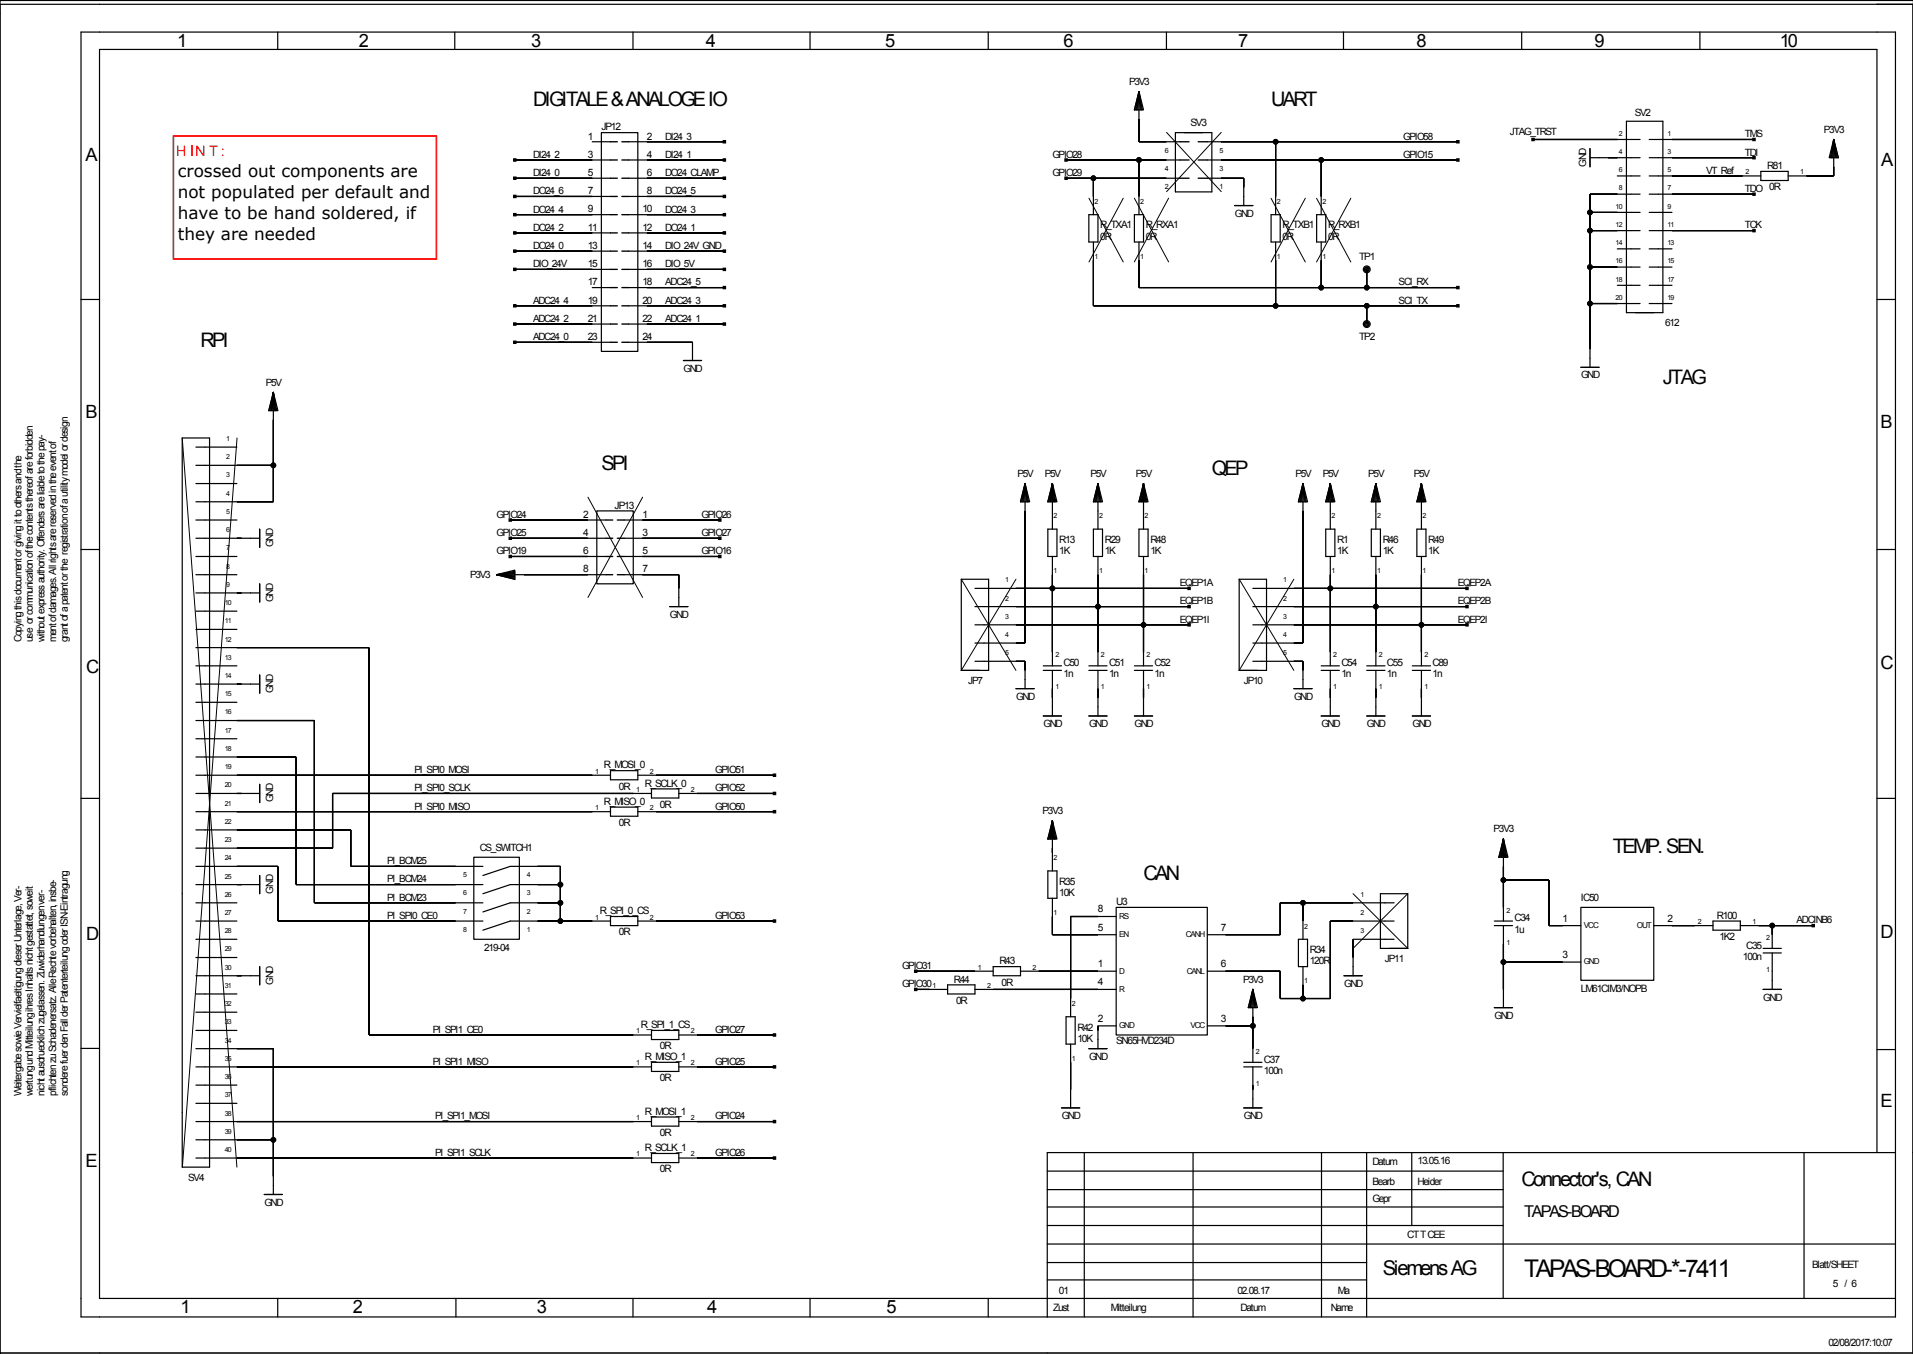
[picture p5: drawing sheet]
<svg xmlns="http://www.w3.org/2000/svg" width="420mm" height="297mm" viewBox="0 0 420 297" stroke-linecap="round" stroke-linejoin="round" font-family="sans-serif">
<g fill="none" stroke="#000" stroke-width=".26">
<path d="M0 .1v296.9h419.9M0 .1h.1M0 .1h419.9M17.8 7h398.2v281.9h-398.2zM60.9 7v3.8M99.8 7v3.8M138.9 7v3.8M177.8 7v3.8M216.9 7v3.8M256 7v3.8M294.8 7v3.8M333.9 7v3.8"/>
<path d="M373 7v3.8M411.9 .9h7.9v295.9h-419.8v-295.9h419.8M113 35.1h21M113 39.1h21M130 35.1h-17h17M130 39.1h-17h17M130 31.1h4M132 29.1h8v48h-8zM138 35.1h21M138 39.1h21M138 31.1h21M159 35.1h-17h17"/>
<path d="M159 39.1h-17h17M159 31.1h-17h17M233.9 35.1h25M233.9 39.1h25M239.9 39.1v4v-4M239.9 39.1h-6h6M239.9 39.1v8M249.9 20.1l1 4h-2zM249.9 35.1v8v-8M249.9 35.1h-16h16M249.9 26.1v5v-5M249.9 20.1v11h9"/>
<path d="M249.9 35.1v12M249.9 20.1l-1 4M249.9 20.1l-.7 4M249.9 20.1l-.5 4M249.9 20.1l-.2 4M249.9 20.1l.3 4M249.9 20.1l.5 4M249.9 20.1l.8 4M255.9 35.1h-6h6M255.9 39.1h-16h16M255.9 31.1h-6h6M257.9 29.1h8v13h-8z"/>
<path d="M264.9 35.1h55M264.9 39.1h8M264.9 31.1h55M272.9 39.1v2v-2M272.9 39.1h-5h5M272.9 39.1v6M279.9 31.1v12v-12M279.9 31.1h-12h12M279.9 31.1v16M289.9 35.1v8v-8M289.9 35.1h-22h22M289.9 35.1v12"/>
<path d="M319.9 31.1h-40h40M319.9 35.1h-30h30M336.4 30.6h23.5M348.9 34.6h11M348.9 32.6v4M354.9 30.6h-18.5h18.5M354.9 34.6h-2h2M354.9 38.6h5M356.9 26.6h8v42h-8zM361.9 38.6h24.5M361.9 34.6h23M361.9 30.6h23"/>
<path d="M382.4 38.6h-15.5h15.5M384.9 30.6h-18h18M384.9 34.6h-18h18M386.4 37.6h6v2h-6zM392.4 38.6h10M402.4 30.6l1 4h-2zM402.4 38.6h-6h6M402.4 36.6v2v-2M402.4 30.6v8M402.4 30.6l1 4M402.4 30.6l.8 4M402.4 30.6l.5 4"/>
<path d="M402.4 30.6l.3 4M402.4 30.6l-.2 4M402.4 30.6l-.5 4M402.4 30.6l-.7 4M113 43.1h21M113 47.1h21M113 51.1h21M113 55.1h21M113 59.1h21M130 43.1h-17h17M130 47.1h-17h17M130 51.1h-17h17"/>
<path d="M130 59.1h-17h17M130 55.1h-17h17M138 43.1h21M138 47.1h21M138 51.1h21M138 55.1h21M138 59.1h21M159 43.1h-17h17M159 47.1h-17h17M159 51.1h-17h17M159 55.1h-17h17M159 59.1h-17h17"/>
<path d="M238.9 47.1h2v6h-2zM239.9 57.1v10v-10M239.9 53.1v14h80M248.9 47.1h2v6h-2zM249.9 57.1v6v-6M249.9 53.1v10h70M270.9 45.1h4M278.9 47.1h2v6h-2zM279.9 57.1v10v-10M279.9 53.1v14M288.9 47.1h2v6h-2zM289.9 57.1v6v-6"/>
<path d="M289.9 53.1v10M299.9 59.1v4v-4M299.9 59.1v4M348.9 42.6v4v-4M348.9 58.6v8v-8M348.9 50.6v8v-8M348.9 46.6v4v-4M348.9 58.6h11M348.9 50.6h11M348.9 46.6h11M348.9 42.6h11M348.9 42.6v38"/>
<path d="M354.9 58.6h-6h6M354.9 50.6h-6h6M354.9 46.6h-6h6M354.9 42.6h-6h6M354.9 54.6h5M361.9 58.6h5M361.9 54.6h5M361.9 50.6h23M361.9 46.6h5M361.9 42.6h23M384.9 42.6h-18h18M384.9 50.6h-18h18"/>
<path d="M17.8 65.7h4M113 67.1h21M113 71.1h21M113 75.1h21M130 67.1h-17h17M130 71.1h-17h17M130 75.1h-17h17M130 63.1h4M138 63.1h21M138 67.1h21M138 71.1h21M138 75.1h14"/>
<path d="M150 79.1h4M152 75.1h-10h10M152 75.1v4M159 63.1h-17h17M159 67.1h-17h17M159 71.1h-17h17M279.9 67.1h-40h40M289.9 63.1h-40h40M299.9 63.1h-10h10M299.9 67.1v4v-4M299.9 67.1h-20h20M299.9 67.1v4"/>
<path d="M319.9 63.1h-20h20M319.9 67.1h-20h20M348.9 66.6v10v-10M348.9 66.6h11M354.9 66.6h-6h6M354.9 62.6h5M361.9 66.6h5M361.9 62.6h5M411.9 65.7h4.1M40 96.1h6v159.9h-6zM43 98.1h9M60 86.1l1 4h-2z"/>
<path d="M60 92.1v10v-10M60 86.1v24M60 86.1l-1 4M60 86.1l-.8 4M60 86.1l-.5 4M60 86.1l-.3 4M60 86.1l.2 4M60 86.1l.5 4M60 86.1l.7 4M346.9 80.6h4M43 118.1h14M43 114.1h9"/>
<path d="M43 110.1h17M43 106.1h9M43 102.1h17M53 118.1h-1h1M57 116.1v4M60 110.1h-8h8M60 102.1v8v-8M60 102.1h-8h8M112 118.1h21M112 114.1h21M129 114.1h-17h17M129 118.1h-17h17"/>
<path d="M131 112.1h8v16h-8zM137 118.1h21M137 114.1h21M158 114.1h-17h17M158 118.1h-17h17M224.9 106.1l1 4h-2zM224.9 112.1v29v-29M224.9 106.1v35M224.9 106.1l-1 4M224.9 106.1l-.7 4M224.9 106.1l-.5 4M224.9 106.1l-.2 4"/>
<path d="M224.9 106.1l.3 4M224.9 106.1l.5 4M224.9 106.1l.8 4M229.9 116.1h2v6h-2zM230.9 106.1l1 4h-2zM230.9 106.1v10M230.9 106.1l-1 4M230.9 106.1l-.7 4M230.9 106.1l-.5 4M230.9 106.1l-.2 4M230.9 106.1l.3 4M230.9 106.1l.5 4"/>
<path d="M230.9 106.1l.8 4M239.9 116.1h2v6h-2zM240.9 106.1l1 4h-2zM240.9 106.1v10M240.9 106.1l-1 4M240.9 106.1l-.7 4M240.9 106.1l-.5 4M240.9 106.1l-.2 4M240.9 106.1l.3 4M240.9 106.1l.5 4M240.9 106.1l.8 4M249.9 116.1h2v6h-2z"/>
<path d="M250.9 106.1l1 4h-2zM250.9 106.1v10M250.9 106.1l-1 4M250.9 106.1l-.7 4M250.9 106.1l-.5 4M250.9 106.1l-.2 4M250.9 106.1l.3 4M250.9 106.1l.5 4M250.9 106.1l.8 4M285.9 106.1l1 4h-2zM285.9 112.1v29v-29M285.9 106.1v35"/>
<path d="M285.9 106.1l-1 4M285.9 106.1l-.7 4M285.9 106.1l-.5 4M285.9 106.1l-.2 4M285.9 106.1l.3 4M285.9 106.1l.5 4M285.9 106.1l.8 4M290.9 116.1h2v6h-2zM291.9 106.1l1 4h-2zM291.9 106.1v10M291.9 106.1l-1 4M291.9 106.1l-.7 4"/>
<path d="M291.9 106.1l-.5 4M291.9 106.1l-.2 4M291.9 106.1l.3 4M291.9 106.1l.5 4M291.9 106.1l.8 4M300.9 116.1h2v6h-2zM301.9 106.1l1 4h-2zM301.9 106.1v10M301.9 106.1l-1 4M301.9 106.1l-.7 4M301.9 106.1l-.5 4M301.9 106.1l-.2 4"/>
<path d="M301.9 106.1l.3 4M301.9 106.1l.5 4M301.9 106.1l.8 4M310.9 116.1h2v6h-2zM311.9 106.1l1 4h-2zM311.9 106.1v10M311.9 106.1l-1 4M311.9 106.1l-.7 4M311.9 106.1l-.5 4M311.9 106.1l-.2 4M311.9 106.1l.3 4M311.9 106.1l.5 4"/>
<path d="M311.9 106.1l.8 4M17.8 120.5h4M43 138.1h9M43 134.1h9M43 130.1h14M43 126.1h9M43 122.1h9M53 130.1h-1h1M57 128.1v4M109 126.1l4-1v2zM109 126.1h24M109 126.1l4 1"/>
<path d="M109 126.1l4 .7M109 126.1l4 .5M109 126.1l4 .2M112 122.1h21M113 125.8l-4 .3M113 125.6l-4 .5M113 125.3l-4 .8M129 122.1h-17h17M129 126.1h-14h14M137 126.1h12M137 122.1h21M147 133.1h4"/>
<path d="M149 126.1v3v-3M149 126.1h-8h8M149 126.1v7M158 122.1h-17h17M211 127.1h6v20h-6zM214 133.1h46.9M214 137.1h46.9M214 129.1h46.9M230.9 126.1v3v-3M230.9 129.1h-8h8M230.9 129.1v14v-14M230.9 122.1v24"/>
<path d="M240.9 126.1v7v-7M240.9 133.1h-18h18M240.9 133.1v10v-10M240.9 122.1v24M250.9 126.1v11v-11M250.9 137.1h-28h28M250.9 137.1v6v-6M250.9 122.1v24M260.9 133.1h-20h20M260.9 137.1h-10h10M260.9 129.1h-30h30M271.9 127.1h6v20h-6z"/>
<path d="M274.9 133.1h47M274.9 137.1h47M274.9 129.1h47M291.9 126.1v3v-3M291.9 129.1v14v-14M291.9 129.1h-8h8M291.9 122.1v24M301.9 126.1v7v-7M301.9 133.1v10v-10M301.9 133.1h-18h18M301.9 122.1v24M311.9 126.1v11v-11"/>
<path d="M311.9 137.1v6v-6M311.9 137.1h-28h28M311.9 122.1v24M321.9 133.1h-20h20M321.9 137.1h-10h10M321.9 129.1h-30h30M411.9 120.5h4.1M43 158.1h26M43 154.1h9M43 150.1h14M43 146.1h9M43 142.1h38"/>
<path d="M53 150.1h-1h1M57 148.1v4M69 158.1h-17h17M69 158.1v40v-40M69 158.1v40h37M81 142.1h-29h29M81 142.1v85v-85M81 142.1v85h62M214 145.1h10.9M214 141.1h10.9M222.9 151.1h4M224.9 145.1v2v-2"/>
<path d="M224.9 145.1h-2h2M224.9 141.1h-2h2M224.9 145.1v6M228.9 146.1h4M228.9 147.1h4M228.9 157.1h4M230.9 151.1v2v-2M230.9 147.1v10M238.9 146.1h4M238.9 147.1h4M238.9 157.1h4M240.9 151.1v2v-2"/>
<path d="M240.9 147.1v10M248.9 146.1h4M248.9 147.1h4M248.9 157.1h4M250.9 151.1v2v-2M250.9 147.1v10M274.9 145.1h11M274.9 141.1h11M283.9 151.1h4M285.9 145.1v2v-2M285.9 145.1h-2h2M285.9 141.1h-2h2"/>
<path d="M285.9 145.1v6M289.9 146.1h4M289.9 147.1h4M289.9 157.1h4M291.9 151.1v2v-2M291.9 147.1v10M299.9 146.1h4M299.9 147.1h4M299.9 157.1h4M301.9 151.1v2v-2M301.9 147.1v10M309.9 146.1h4"/>
<path d="M309.9 147.1h4M309.9 157.1h4M311.9 151.1v2v-2M311.9 147.1v10M17.8 175.1h4M43 170.1h91M43 174.1h14M43 178.1h91M43 166.1h22M43 162.1h9M53 174.1h-1h1M57 172.1v4"/>
<path d="M65 166.1h-13h13M65 166.1v28v-28M65 166.1v28h41M73 174.1v12v-12M73 174.1h70M73 174.1v12M130 170.1h-78h78M130 178.1h-78h78M134 169.1h6v2h-6zM134 177.1h6v2h-6zM139 174.1h-66h66M140 170.1h30"/>
<path d="M140 178.1h30M143 173.1h6v2h-6zM149 174.1h21M170 178.1h-26h26M170 174.1h-17h17M170 170.1h-26h26M411.9 175.1h4.1M43 182.1h34M43 186.1h30M43 190.1h18M43 194.1h14M43 198.1h9"/>
<path d="M53 194.1h-1h1M57 192.1v4M61 190.1h-9h9M61 190.1v12v-12M61 190.1v12h45M73 186.1h-21h21M77 182.1h-25h25M77 182.1v8v-8M77 182.1v8h29M100 198.1h-31h31M100 194.1h-35h35M100 190.1h-23h23"/>
<path d="M104 188.1h10v18h-10zM123 198.1h-5h5M123 198.1v4v-4M123 194.1h-5h5M123 194.1v4v-4M123 190.1h-5h5M123 190.1v4v-4M123 190.1h-11l-6 2M123 194.1h-11l-6 2M123 198.1h-11l-6 2M123 190.1v12M229.9 191.1h2v6h-2z"/>
<path d="M230.9 180.1l1 4h-2zM230.9 186.1v1v-1M230.9 197.1v8h14M230.9 180.1v11M230.9 180.1l-1 4M230.9 180.1l-.7 4M230.9 180.1l-.5 4M230.9 180.1l-.2 4M230.9 180.1l.3 4M230.9 180.1l.5 4M230.9 180.1l.8 4M244.9 199.1h20v28h-20z"/>
<path d="M280.9 198.1v7v-7M280.9 198.1h25M280.9 198.1v7M285.9 198.1v4v-4M285.9 198.1h-5h5M285.9 198.1v8M296.9 198.1h-11h11M302.9 196.1h6v12h-6zM329.9 184.1l1 4h-2zM329.9 193.1v6v-6M329.9 190.1v3v-3M329.9 184.1v18"/>
<path d="M329.9 184.1l-1 4M329.9 184.1l-.7 4M329.9 184.1l-.5 4M329.9 184.1l-.2 4M329.9 184.1l.3 4M329.9 184.1l.5 4M329.9 184.1l.8 4M329.9 193.1h10M339.9 193.1v10v-10M339.9 193.1h-10h10M339.9 193.1v10h7M346.9 199.1h16v16h-16z"/>
<path d="M43 218.1h9M43 202.1h9M43 206.1h9M43 210.1h9M43 214.1h14M53 214.1h-1h1M57 212.1v4M100 202.1h-39h39M123 202.1h-5h5M130 202.1h-7h7M134 202.1h-22l-6 2M134 201.1h6v2h-6z"/>
<path d="M140 202.1h30M170 202.1h-26h26M201 213.1h17M201 217.1h7M204 217.1h-3h3M208 216.1h6v2h-6zM214 213.1h-13h13M214 217.1h30.9M218 212.1h5.9v2h-5.9zM223.9 213.1h21M230.9 201.1v4v-4M234.9 201.1v18v-18"/>
<path d="M234.9 201.1h10M234.9 201.1v22M240.9 213.1h-13h13M240.9 217.1h-22.9h22.9M240.9 205.1h-10h10M240.9 201.1h-6h6M264.9 213.1h16M264.9 205.1h16M274.9 217.1l1 4h-2zM274.9 217.1v16M274.9 217.1l-1 4M274.9 217.1l-.7 4"/>
<path d="M274.9 217.1l-.5 4M274.9 217.1l-.2 4M274.9 217.1l.3 4M274.9 217.1l.5 4M274.9 217.1l.8 4M280.9 205.1h-12h12M280.9 213.1h-12h12M280.9 213.1v6v-6M280.9 213.1v6h11M284.9 206.1h2v6h-2zM285.9 216.1v3v-3M285.9 219.1h-5h5"/>
<path d="M285.9 212.1v7M291.9 219.1h-6h6M291.9 202.1v17v-17M291.9 202.1h14M291.9 202.1v17M294.9 214.1h4M296.9 202.1h-5h5M296.9 206.1v4v-4M296.9 206.1h9M296.9 206.1v8M327.9 202.1h4M327.9 203.1h4"/>
<path d="M329.9 211.1v6v-6M329.9 207.1v4v-4M329.9 203.1v18M329.9 211.1h17M342.9 203.1h-3h3M342.9 211.1h-13h13M362.9 203.1h13M371.9 203.1h-5h5M375.9 202.1h6v2h-6zM381.9 203.1h16M386.9 217.1h4M386.9 209.1h4"/>
<path d="M386.9 208.1h4M388.9 203.1h-3h3M388.9 203.1v2v-2M388.9 203.1v5M388.9 209.1v8M397.9 203.1h-9h9M17.8 230h4M43 238.1h9M43 234.1h100M43 230.1h17M43 226.1h9M43 222.1h9"/>
<path d="M60 230.1h-8h8M60 230.1v19.9v-19.9M60 230.1v31.9M139 234.1h-87h87M139 227.1h-58h58M143 226.1h6v2h-6zM143 233.1h6v2h-6zM149 234.1h21M149 227.1h21M170 227.1h-17h17M170 234.1h-17h17M233.9 223.1h2v6h-2z"/>
<path d="M234.9 233.1v6v-6M234.9 229.1v14M238.9 230.1h4M240.9 225.1v1v-1M240.9 225.1h4M240.9 225.1v5M264.9 225.1h10M272.9 234.1h4M272.9 233.1h4M274.9 225.1v5v-5M274.9 223.1v2v-2M274.9 225.1h-6h6"/>
<path d="M274.9 238.1v1v-1M274.9 234.1v9M327.9 221.1h4M411.9 230.3h4.1M43 246.1h100M43 250h17M43 254h100M43 242.1h9M60 250h-8h8M60 250v8v-8M139 254h-87h87M139 246.1h-87h87"/>
<path d="M143 245.1h6v2h-6zM143 253h6v2h-6zM149 246.1h21M149 254h21M170 254h-17h17M170 246.1h-17h17M229.8 256.9h100.1M232.9 243.1h4M237.9 252.9v36M261.8 252.9v36M272.9 243.1h4M290 252.9v36"/>
<path d="M299.9 252.9v36M309.8 252.9v16M329.9 252.9v32M395.9 252.9v32M411.9 252.9v-242.1h-390.1v274.1h394.2M416 252.9h-186.2v36M58 262h4M229.8 277h70.1M229.8 272.9h186.2M229.8 268.9h100.1M229.8 264.8h100.1M229.8 261h100.1"/>
<path d="M60.9 284.9v4M100.1 284.9v4M138.9 284.9v4M177.8 284.9v4M216.9 284.9v4M229.8 280.8h70.1"/>
<circle cx="239.9" cy="39.1" r=".5"/>
<circle cx="249.9" cy="35.1" r=".5"/>
<circle cx="279.9" cy="31.1" r=".5"/>
<circle cx="289.9" cy="35.1" r=".5"/>
<circle cx="299.9" cy="59.1" r=".75"/>
<circle cx="299.9" cy="59.1" r=".5"/>
<circle cx="299.9" cy="59.1" r=".25"/>
<circle cx="348.9" cy="46.6" r=".5"/>
<circle cx="348.9" cy="50.6" r=".5"/>
<circle cx="348.9" cy="58.6" r=".5"/>
<circle cx="279.9" cy="67.1" r=".5"/>
<circle cx="289.9" cy="63.1" r=".5"/>
<circle cx="299.9" cy="71.1" r=".75"/>
<circle cx="299.9" cy="67.1" r=".5"/>
<circle cx="299.9" cy="71.1" r=".5"/>
<circle cx="299.9" cy="63.1" r=".5"/>
<circle cx="299.9" cy="71.1" r=".25"/>
<circle cx="348.9" cy="66.6" r=".5"/>
<circle cx="60" cy="102.1" r=".5"/>
<circle cx="230.9" cy="129.1" r=".5"/>
<circle cx="240.9" cy="133.1" r=".5"/>
<circle cx="250.9" cy="137.1" r=".5"/>
<circle cx="291.9" cy="129.1" r=".5"/>
<circle cx="301.9" cy="133.1" r=".5"/>
<circle cx="311.9" cy="137.1" r=".5"/>
<circle cx="123" cy="194.1" r=".5"/>
<circle cx="123" cy="198.1" r=".5"/>
<circle cx="285.9" cy="198.1" r=".5"/>
<circle cx="329.9" cy="193.1" r=".5"/>
<circle cx="123" cy="202.1" r=".5"/>
<circle cx="285.9" cy="219.1" r=".5"/>
<circle cx="329.9" cy="211.1" r=".5"/>
<circle cx="388.9" cy="203.1" r=".5"/>
<circle cx="274.9" cy="225.1" r=".5"/>
<circle cx="60" cy="250" r=".5"/>
</g>
<g fill="#000" stroke="#000" stroke-width=".26">
<path d="M112.7 34.8h.5v.5h-.5z" fill-rule="evenodd"/>
<path d="M112.7 38.8h.5v.5h-.5z" fill-rule="evenodd"/>
<path d="M158.7 34.8h.5v.5h-.5z" fill-rule="evenodd"/>
<path d="M158.7 38.8h.5v.5h-.5z" fill-rule="evenodd"/>
<path d="M158.7 30.9h.5v.4h-.5z" fill-rule="evenodd"/>
<path d="M233.7 34.8h.5v.5h-.5z" fill-rule="evenodd"/>
<path d="M233.7 38.8h.5v.5h-.5z" fill-rule="evenodd"/>
<path d="M319.7 30.9h.5v.4h-.5z" fill-rule="evenodd"/>
<path d="M319.7 34.8h.5v.5h-.5z" fill-rule="evenodd"/>
<path d="M336.2 30.3h.5v.6h-.5z" fill-rule="evenodd"/>
<path d="M384.7 30.3h.5v.6h-.5z" fill-rule="evenodd"/>
<path d="M384.7 34.3h.5v.5h-.5z" fill-rule="evenodd"/>
<path d="M112.7 42.8h.5v.5h-.5z" fill-rule="evenodd"/>
<path d="M112.7 46.8h.5v.5h-.5z" fill-rule="evenodd"/>
<path d="M112.7 50.8h.5v.5h-.5z" fill-rule="evenodd"/>
<path d="M112.7 58.8h.5v.5h-.5z" fill-rule="evenodd"/>
<path d="M112.7 54.8h.5v.5h-.5z" fill-rule="evenodd"/>
<path d="M158.7 42.8h.5v.5h-.5z" fill-rule="evenodd"/>
<path d="M158.7 46.8h.5v.5h-.5z" fill-rule="evenodd"/>
<path d="M158.7 50.8h.5v.5h-.5z" fill-rule="evenodd"/>
<path d="M158.7 54.8h.5v.5h-.5z" fill-rule="evenodd"/>
<path d="M158.7 58.8h.5v.5h-.5z" fill-rule="evenodd"/>
<path d="M384.7 42.3h.5v.5h-.5z" fill-rule="evenodd"/>
<path d="M384.7 50.3h.5v.5h-.5z" fill-rule="evenodd"/>
<path d="M112.7 66.8h.5v.5h-.5z" fill-rule="evenodd"/>
<path d="M112.7 70.8h.5v.5h-.5z" fill-rule="evenodd"/>
<path d="M112.7 74.8h.5v.5h-.5z" fill-rule="evenodd"/>
<path d="M158.7 62.8h.5v.5h-.5z" fill-rule="evenodd"/>
<path d="M158.7 66.8h.5v.5h-.5z" fill-rule="evenodd"/>
<path d="M158.7 70.8h.5v.5h-.5z" fill-rule="evenodd"/>
<path d="M319.7 62.8h.5v.5h-.5z" fill-rule="evenodd"/>
<path d="M319.7 66.8h.5v.5h-.5z" fill-rule="evenodd"/>
<path d="M111.7 113.8h.5v.5h-.5z" fill-rule="evenodd"/>
<path d="M111.7 117.8h.5v.5h-.5z" fill-rule="evenodd"/>
<path d="M157.7 113.8h.5v.5h-.5z" fill-rule="evenodd"/>
<path d="M157.7 117.8h.5v.5h-.5z" fill-rule="evenodd"/>
<path d="M111.7 121.8h.5v.5h-.5z" fill-rule="evenodd"/>
<path d="M157.7 121.8h.5v.5h-.5z" fill-rule="evenodd"/>
<path d="M260.7 132.8h.5v.5h-.5z" fill-rule="evenodd"/>
<path d="M260.7 136.8h.5v.5h-.5z" fill-rule="evenodd"/>
<path d="M260.7 128.8h.5v.5h-.5z" fill-rule="evenodd"/>
<path d="M321.7 132.8h.5v.5h-.5z" fill-rule="evenodd"/>
<path d="M321.7 136.8h.5v.5h-.5z" fill-rule="evenodd"/>
<path d="M321.7 128.8h.5v.5h-.5z" fill-rule="evenodd"/>
<path d="M169.7 177.8h.5v.5h-.5z" fill-rule="evenodd"/>
<path d="M169.7 173.8h.5v.5h-.5z" fill-rule="evenodd"/>
<path d="M169.7 169.8h.5v.5h-.5z" fill-rule="evenodd"/>
<path d="M169.7 201.8h.5v.5h-.5z" fill-rule="evenodd"/>
<path d="M200.7 216.8h.5v.5h-.5z" fill-rule="evenodd"/>
<path d="M200.7 212.8h.5v.5h-.5z" fill-rule="evenodd"/>
<path d="M397.7 202.8h.5v.5h-.5z" fill-rule="evenodd"/>
<path d="M169.7 226.8h.5v.5h-.5z" fill-rule="evenodd"/>
<path d="M169.7 233.8h.5v.5h-.5z" fill-rule="evenodd"/>
<path d="M169.7 253.8h.5v.5h-.5z" fill-rule="evenodd"/>
<path d="M169.7 245.8h.5v.5h-.5z" fill-rule="evenodd"/>
<circle cx="239.9" cy="39.1" r=".5"/>
<circle cx="249.9" cy="35.1" r=".5"/>
<circle cx="279.9" cy="31.1" r=".5"/>
<circle cx="289.9" cy="35.1" r=".5"/>
<circle cx="348.9" cy="46.6" r=".5"/>
<circle cx="348.9" cy="50.6" r=".5"/>
<circle cx="348.9" cy="58.6" r=".5"/>
<circle cx="279.9" cy="67.1" r=".5"/>
<circle cx="289.9" cy="63.1" r=".5"/>
<circle cx="299.9" cy="67.1" r=".5"/>
<circle cx="299.9" cy="63.1" r=".5"/>
<circle cx="348.9" cy="66.6" r=".5"/>
<circle cx="60" cy="102.1" r=".5"/>
<circle cx="230.9" cy="129.1" r=".5"/>
<circle cx="240.9" cy="133.1" r=".5"/>
<circle cx="250.9" cy="137.1" r=".5"/>
<circle cx="291.9" cy="129.1" r=".5"/>
<circle cx="301.9" cy="133.1" r=".5"/>
<circle cx="311.9" cy="137.1" r=".5"/>
<circle cx="123" cy="194.1" r=".5"/>
<circle cx="123" cy="198.1" r=".5"/>
<circle cx="285.9" cy="198.1" r=".5"/>
<circle cx="329.9" cy="193.1" r=".5"/>
<circle cx="123" cy="202.1" r=".5"/>
<circle cx="285.9" cy="219.1" r=".5"/>
<circle cx="329.9" cy="211.1" r=".5"/>
<circle cx="388.9" cy="203.1" r=".5"/>
<circle cx="274.9" cy="225.1" r=".5"/>
<circle cx="60" cy="250" r=".5"/>
</g>
<g fill="none" stroke="#000" stroke-width=".3">
<path d="M134 31.1h1.5M134 35.1h1.5M134 39.1h1.5M136.5 31.1h1.5M136.5 35.1h1.5M136.5 39.1h1.5M258.9 31.1h2M258.9 35.1h2M258.9 39.1h2M262.9 31.1h2M262.9 35.1h2M262.9 39.1h2"/>
<path d="M134 43.1h1.5M134 47.1h1.5M134 51.1h1.5M134 55.1h1.5M134 59.1h1.5M136.5 43.1h1.5M136.5 47.1h1.5M136.5 51.1h1.5M136.5 55.1h1.5M136.5 59.1h1.5M134 63.1h1.5M134 67.1h1.5"/>
<path d="M134 71.1h1.5M134 75.1h1.5M136.5 63.1h1.5M136.5 67.1h1.5M136.5 71.1h1.5M136.5 75.1h1.5M133 114.1h1.5M133 118.1h1.5M135.5 114.1h1.5M135.5 118.1h1.5M133 122.1h1.5M133 126.1h1.5"/>
<path d="M135.5 122.1h1.5M135.5 126.1h1.5"/>
</g>
<path d="M38.1 29.9h57.7v26.9h-57.7z" fill="#fff"/>
<path d="M38.1 29.9h57.7v26.9h-57.7z" fill="none" stroke="#f00" stroke-width=".35"/>
<path d="M38.8 32h.3v.9h1.2v-.9h.3v2.2h-.3v-1h-1.2v1h-.3z" fill="#f00"/>
<path d="M42.1 32v2.2" fill="none" stroke="#f00" stroke-width=".3"/>
<g fill="#f00">
<path d="M43.1 32h.3l1.2 1.7v-1.7h.2v2.2h-.3l-1.2-1.8v1.8h-.2z"/>
<path d="M45.9 32h1.8v.2h-.7v2h-.3v-2h-.8z"/>
<path d="M48.7 32.6h.4v.3h-.4zM48.7 33.9h.4v.3h-.4z"/>
</g>
<g fill="none" stroke="#000" stroke-width=".22">
<path d="M256 29l12 13M268 29l-12 13M239 43.5l7.5 14M246.5 43.5l-7.5 14M248.9 43.5l7.6 14M256.5 43.5l-7.6 14M278.9 43.5l7.5 14M286.4 43.5l-7.5 14M288.9 43.5l7.5 14M296.4 43.5l-7.5 14M40 96.1l12 159.9M52 96.1l-12 160"/>
<path d="M129 109.1l12 22M141 109.1l-12 22M211 127.1l12 20M223 127.1l-12 20M271.9 127.1l12 20M283.9 127.1l-12 20M296.9 196.1l12 12M308.9 196.1l-12 12"/>
</g>
<text font-size="5.4" x="334.4" y="280.1">TAPAS-BOARD-*-7411</text>
<text font-size="4.5" x="303.5" y="279.8">Siemens AG</text>
<g font-size="4.4">
<text x="117" y="23.1">DIGITALE &amp; ANALOGE IO</text>
<text x="278.9" y="23.1">UART</text>
<text x="44" y="76.1">RPI</text>
<text x="364.9" y="84.1">JTAG</text>
<text x="132" y="103.1">SPI</text>
<text x="265.9" y="104.1">QEP</text>
<text x="353.9" y="187.1">TEMP. SEN.</text>
<text x="250.9" y="193.1">CAN</text>
<text x="333.9" y="260.1">Connector's, CAN</text>
</g>
<g font-size="4">
<text x="38.9" y="10.3">1</text>
<text x="78.7" y="10.3">2</text>
<text x="116.6" y="10.3">3</text>
<text x="154.9" y="10.3">4</text>
<text x="194.3" y="10.3">5</text>
<text x="233.4" y="10.3">6</text>
<text x="271.7" y="10.3">7</text>
<text x="310.8" y="10.3">8</text>
<text x="349.9" y="10.3">9</text>
<text x="390.6" y="10.3">10</text>
<text x="18.7" y="35.4">A</text>
<text x="412.8" y="36.4">A</text>
<text x="18.7" y="91.8">B</text>
<text x="412.7" y="93.8">B</text>
<text x="18.9" y="147.6">C</text>
<text x="412.7" y="146.9">C</text>
<text x="18.9" y="206.3">D</text>
<text x="412.7" y="205.8">D</text>
<text x="412.7" y="242.9">E</text>
<text x="18.7" y="256.1">E</text>
<text x="39.6" y="288.1">1</text>
<text x="77.5" y="288.1">2</text>
<text x="117.8" y="288.1">3</text>
<text x="155.2" y="288.1">4</text>
<text x="194.5" y="288.1">5</text>
</g>
<g font-size="3.7">
<text x="39" y="38.8">crossed out components are</text>
<text x="39" y="43.5">not populated per default and</text>
<text x="39" y="48.1">have to be hand soldered, if</text>
<text x="39" y="52.7">they are needed</text>
</g>
<text font-size="3.6" x="334.4" y="267.1">TAPAS-BOARD</text>
<g font-size="2.2">
<text x="247.8" y="18.6">P3V3</text>
<text x="132" y="28.6">JP12</text>
<text x="261.2" y="27.6">SV3</text>
<text x="331.3" y="29.6">JTAG_TRST</text>
<text x="358.7" y="25.5">SV2</text>
<text x="400.2" y="29.1">P3V3</text>
<text x="117" y="34.6">DI24_2</text>
<text x="129" y="34.6">3</text>
<text x="129" y="30.6">1</text>
<text x="142" y="34.6">4</text>
<text x="142" y="30.6">2</text>
<text x="146" y="34.6">DI24_1</text>
<text x="146" y="30.6">DI24_3</text>
<text x="230.9" y="34.6">GPIO28</text>
<text x="307.9" y="30.6">GPIO58</text>
<text x="307.9" y="34.6">GPIO15</text>
<text x="382.9" y="30.1">TMS</text>
<text x="382.9" y="34.1">TDI</text>
<text x="117" y="38.6">DI24_0</text>
<text x="129" y="38.6">5</text>
<text x="142" y="38.6">6</text>
<text x="146" y="38.6">DO24_CLAMP</text>
<text x="230.9" y="38.6">GPIO29</text>
<text x="348" y="36.6" transform="rotate(-90 348 36.6)">GND</text>
<text x="374.4" y="38.1">VT_Ref</text>
<text x="387.8" y="37.1">R81</text>
<text x="117" y="42.6">DO24_6</text>
<text x="117" y="46.6">DO24_4</text>
<text x="129" y="46.6">9</text>
<text x="129" y="42.6">7</text>
<text x="141" y="46.6">10</text>
<text x="142" y="42.6">8</text>
<text x="146" y="42.6">DO24_5</text>
<text x="146" y="46.6">DO24_3</text>
<text x="271" y="47.5">GND</text>
<text x="382.9" y="42.1">TDO 0R</text>
<text x="117" y="50.6">DO24_2</text>
<text x="129" y="50.6">11</text>
<text x="141" y="50.6">12</text>
<text x="146" y="50.6">DO24_1</text>
<text x="241.4" y="50.1">R_TXA1</text>
<text x="241.4" y="52.6">0R</text>
<text x="251.4" y="50.1">R_RXA1</text>
<text x="251.4" y="52.6">0R</text>
<text x="281.4" y="50.1">R_TXB1</text>
<text x="281.4" y="52.6">0R</text>
<text x="291.4" y="50.1">R_RXB1</text>
<text x="291.4" y="52.6">0R</text>
<text x="382.9" y="50.1">TCK</text>
<text x="117" y="58.6">DIO_24V</text>
<text x="117" y="54.6">DO24_0</text>
<text x="129" y="58.6">15</text>
<text x="129" y="54.6">13</text>
<text x="141" y="58.6">16</text>
<text x="141" y="54.6">14</text>
<text x="146" y="54.6">DIO_24V_GND</text>
<text x="146" y="58.6">DIO_5V</text>
<text x="298.3" y="57">TP1</text>
<text x="129" y="62.6">17</text>
<text x="141" y="62.6">18</text>
<text x="146" y="62.6">ADC24_5</text>
<text x="306.9" y="62.6">SCI_RX</text>
<text x="117" y="66.6">ADC24_4</text>
<text x="117" y="70.6">ADC24_2</text>
<text x="129" y="70.6">21</text>
<text x="129" y="66.6">19</text>
<text x="141" y="70.6">22</text>
<text x="141" y="66.6">20</text>
<text x="146" y="66.6">ADC24_3</text>
<text x="146" y="70.6">ADC24_1</text>
<text x="306.9" y="66.6">SCI_TX</text>
<text x="365.4" y="71.6">612</text>
<text x="117" y="74.6">ADC24_0</text>
<text x="129" y="74.6">23</text>
<text x="141" y="74.6">24</text>
<text x="298.3" y="74.5">TP2</text>
<text x="150" y="81.5">GND</text>
<text x="347" y="83">GND</text>
<text x="58.3" y="84.6">P5V</text>
<text x="223.3" y="104.6">P5V</text>
<text x="229.3" y="104.6">P5V</text>
<text x="239.3" y="104.6">P5V</text>
<text x="249.3" y="104.6">P5V</text>
<text x="284.3" y="104.6">P5V</text>
<text x="290.3" y="104.6">P5V</text>
<text x="300.3" y="104.6">P5V</text>
<text x="310.3" y="104.6">P5V</text>
<text x="109" y="113.6">GPIO24</text>
<text x="128" y="113.6">2</text>
<text x="134.9" y="111.6">JP13</text>
<text x="141" y="113.6">1</text>
<text x="154" y="113.6">GPIO26</text>
<text x="109" y="117.6">GPIO25</text>
<text x="128" y="117.6">4</text>
<text x="141" y="117.6">3</text>
<text x="154" y="117.6">GPIO27</text>
<text x="232.4" y="119.1">R13</text>
<text x="242.4" y="119.1">R29</text>
<text x="252.4" y="119.1">R48</text>
<text x="293.4" y="119.1">R1</text>
<text x="303.4" y="119.1">R46</text>
<text x="313.4" y="119.1">R49</text>
<text x="60" y="120" transform="rotate(-90 60 120)">GND</text>
<text x="109" y="121.6">GPIO19</text>
<text x="128" y="125.6">8</text>
<text x="128" y="121.6">6</text>
<text x="141" y="125.6">7</text>
<text x="141" y="121.6">5</text>
<text x="154" y="121.6">GPIO16</text>
<text x="232.4" y="121.6">1K</text>
<text x="242.4" y="121.6">1K</text>
<text x="252.4" y="121.6">1K</text>
<text x="293.4" y="121.6">1K</text>
<text x="303.4" y="121.6">1K</text>
<text x="313.4" y="121.6">1K</text>
<text x="103.1" y="126.7">P3V3</text>
<text x="258.9" y="128.6">EQEP1A</text>
<text x="319.9" y="128.6">EQEP2A</text>
<text x="60" y="132" transform="rotate(-90 60 132)">GND</text>
<text x="147" y="135.5">GND</text>
<text x="258.9" y="132.6">EQEP1B</text>
<text x="258.9" y="136.6">EQEP1I</text>
<text x="319.9" y="132.6">EQEP2B</text>
<text x="319.9" y="136.6">EQEP2I</text>
<text x="4.7" y="140.9" transform="rotate(-90 4.7 140.9)">Copying this document or giving it to others and the</text>
<text x="7.2" y="140.9" transform="rotate(-90 7.2 140.9)">use or communication of the contents thereof are forbidden</text>
<text x="9.8" y="140.9" transform="rotate(-90 9.8 140.9)">without express authority. Offenders are liable to the pay-</text>
<text x="12.3" y="140.9" transform="rotate(-90 12.3 140.9)">ment of damages. All rights are reserved in the event of</text>
<text x="14.9" y="140.9" transform="rotate(-90 14.9 140.9)">grant of a patent or the registration of a utility model or design</text>
<text x="233.4" y="148.6">1n</text>
<text x="233.4" y="146.1">C50</text>
<text x="243.4" y="146.1">C51</text>
<text x="243.4" y="148.6">1n</text>
<text x="253.4" y="146.1">C52</text>
<text x="253.4" y="148.6">1n</text>
<text x="294.4" y="146.1">C54</text>
<text x="294.4" y="148.6">1n</text>
<text x="304.4" y="146.1">C55</text>
<text x="304.4" y="148.6">1n</text>
<text x="314.4" y="146.1">C89</text>
<text x="314.4" y="148.6">1n</text>
<text x="60" y="152" transform="rotate(-90 60 152)">GND</text>
<text x="212.4" y="150">JP7</text>
<text x="223" y="153.5">GND</text>
<text x="272.9" y="150">JP10</text>
<text x="284" y="153.5">GND</text>
<text x="229" y="159.5">GND</text>
<text x="239" y="159.5">GND</text>
<text x="249" y="159.5">GND</text>
<text x="290" y="159.5">GND</text>
<text x="300" y="159.5">GND</text>
<text x="310" y="159.5">GND</text>
<text x="91" y="169.6">PI_SPI0_MOSI</text>
<text x="91" y="173.6">PI_SPI0_SCLK</text>
<text x="132.5" y="168.6">R_MOSI_0</text>
<text x="135.8" y="173.2">0R</text>
<text x="141.5" y="172.6">R_SCLK_0</text>
<text x="157" y="169.6">GPIO51</text>
<text x="157" y="173.6">GPIO52</text>
<text x="60" y="176" transform="rotate(-90 60 176)">GND</text>
<text x="91" y="177.6">PI_SPI0_MISO</text>
<text x="132.5" y="176.6">R_MISO_0</text>
<text x="144.8" y="177.2">0R</text>
<text x="157" y="177.6">GPIO50</text>
<text x="228.8" y="178.6">P3V3</text>
<text x="135.8" y="181.2">0R</text>
<text x="327.8" y="182.6">P3V3</text>
<text x="85" y="189.6">PI_BCM25</text>
<text x="105.3" y="186.7">CS_SWITCH1</text>
<text x="60" y="196" transform="rotate(-90 60 196)">GND</text>
<text x="85" y="193.6">PI_BCM24</text>
<text x="85" y="197.6">PI_BCM23</text>
<text x="232.4" y="194.1">R35</text>
<text x="232.4" y="196.6">10K</text>
<text x="346.9" y="197.6">IC50</text>
<text x="85" y="201.6">PI_SPI0_CE0</text>
<text x="131.6" y="200.6">R_SPI_0_CS</text>
<text x="157" y="201.6">GPIO53</text>
<text x="240.9" y="200.2">8</text>
<text x="244.9" y="198.6">U3</text>
<text x="332.4" y="202.1">C34</text>
<text x="342.9" y="202.2">1</text>
<text x="365.9" y="202.2">2</text>
<text x="376.8" y="201.6">R100</text>
<text x="394.2" y="202.6">ADCINB6</text>
<text x="106.2" y="208.7">219-04</text>
<text x="135.8" y="205.2">0R</text>
<text x="240.9" y="204.2">5</text>
<text x="267.9" y="204.2">7</text>
<text x="287.4" y="209.1">R34</text>
<text x="332.4" y="204.6">1u</text>
<text x="377.3" y="206.2">1K2</text>
<text x="383.2" y="208.1">C35</text>
<text x="198" y="212.6">GPIO31</text>
<text x="209.3" y="215.6">R44</text>
<text x="219.3" y="211.6">R43</text>
<text x="240.9" y="212.2">1</text>
<text x="267.9" y="212.2">6</text>
<text x="272.8" y="215.6">P3V3</text>
<text x="287.4" y="211.6">120R</text>
<text x="303.9" y="211">JP11</text>
<text x="342.9" y="210.2">3</text>
<text x="382.5" y="210.6">100n</text>
<text x="60" y="216" transform="rotate(-90 60 216)">GND</text>
<text x="198" y="216.6">GPIO30</text>
<text x="209.8" y="220.2">0R</text>
<text x="219.8" y="216.2">0R</text>
<text x="240.9" y="216.2">4</text>
<text x="295" y="216.5">GND</text>
<text x="346.9" y="217.5">LM61CIM3/NOPB</text>
<text x="386.9" y="219.5">GND</text>
<text x="95" y="226.6">PI_SPI1_CE0</text>
<text x="140.6" y="225.6">R_SPI_1_CS</text>
<text x="157" y="226.6">GPIO27</text>
<text x="236.4" y="226.1">R42</text>
<text x="240.9" y="224.2">2</text>
<text x="267.9" y="224.2">3</text>
<text x="328" y="223.5">GND</text>
<text x="95" y="233.6">PI_SPI1_MISO</text>
<text x="141.5" y="232.6">R_MISO_1</text>
<text x="144.8" y="230.2">0R</text>
<text x="157" y="233.6">GPIO25</text>
<text x="236.4" y="228.6">10K</text>
<text x="239" y="232.5">GND</text>
<text x="244.9" y="229">SN65HVD234D</text>
<text x="277.4" y="233.1">C37</text>
<text x="144.8" y="237.2">0R</text>
<text x="277.4" y="235.6">100n</text>
<text x="4.7" y="240.4" transform="rotate(-90 4.7 240.4)">Weitergabe sowie Vervielfaeltigung dieser Unterlage, Ver-</text>
<text x="7.2" y="240.4" transform="rotate(-90 7.2 240.4)">wertung und Mitteilung ihres Inhalts nicht gestattet, soweit</text>
<text x="9.8" y="240.4" transform="rotate(-90 9.8 240.4)">nicht ausdruecklich zugelassen. Zuwiderhandlungen ver-</text>
<text x="12.3" y="240.4" transform="rotate(-90 12.3 240.4)">pflichten zu Schadenersatz. Alle Rechte vorbehalten, insbe-</text>
<text x="14.9" y="240.4" transform="rotate(-90 14.9 240.4)">sondere fuer den Fall der Patenterteilung oder ISN-Eintragung</text>
<text x="95.5" y="245.6">PI_SPI1_MOSI</text>
<text x="141.5" y="244.6">R_MOSI_1</text>
<text x="157" y="245.6">GPIO24</text>
<text x="233" y="245.5">GND</text>
<text x="273" y="245.5">GND</text>
<text x="144.8" y="249.2">0R</text>
<text x="95.5" y="253.6">PI_SPI1_SCLK</text>
<text x="141.5" y="252.6">R_SCLK_1</text>
<text x="144.8" y="257.2">0R</text>
<text x="157" y="253.6">GPIO26</text>
<text x="301.2" y="255.5">Datum</text>
<text x="311.1" y="255.3">13.05.16</text>
<text x="41.3" y="259">SV4</text>
<text x="301.2" y="259.9">Bearb</text>
<text x="301.2" y="263.7">Gepr</text>
<text x="311.1" y="260">Heider</text>
<text x="58" y="264.5">GND</text>
<text x="308.8" y="271.5">CT T CEE</text>
<text x="397.7" y="278.3">Blatt/SHEET</text>
<text x="231.1" y="287.5">Zust</text>
<text x="232.4" y="284">01</text>
<text x="243.8" y="287.5">Mitteilung</text>
<text x="271.5" y="284">02.08.17</text>
<text x="272.2" y="287.5">Datum</text>
<text x="292" y="287.5">Name</text>
<text x="293.6" y="284">Ma</text>
<text x="402.2" y="282.3">5 / 6</text>
<text x="401.2" y="295.2">02/08/2017:10:07</text>
</g>
<g font-size="1.8">
<text x="245.6" y="201.6">RS</text>
<text x="347.6" y="203.6">VCC</text>
<text x="359.2" y="203.6">OUT</text>
<text x="245.6" y="205.6">EN</text>
<text x="260.2" y="205.6">CANH</text>
<text x="245.6" y="213.6">D</text>
<text x="260.4" y="213.6">CANL</text>
<text x="347.6" y="211.6">GND</text>
<text x="245.6" y="217.6">R</text>
<text x="245.6" y="225.6">GND</text>
<text x="261.2" y="225.6">VCC</text>
</g>
<g font-size="1.6">
<text x="255.6" y="33.5">6</text>
<text x="267.6" y="33.5">5</text>
<text x="255.6" y="37.5">4</text>
<text x="255.6" y="41.5">2</text>
<text x="267.6" y="41.5">1</text>
<text x="267.6" y="37.5">3</text>
<text x="383.1" y="38.3">2</text>
<text x="395.1" y="38.3">1</text>
<text x="240.2" y="44.8">2</text>
<text x="250.2" y="44.8">2</text>
<text x="280.2" y="44.8">2</text>
<text x="290.2" y="44.8">2</text>
<text x="240.2" y="56.8">1</text>
<text x="250.2" y="56.8">1</text>
<text x="280.2" y="56.8">1</text>
<text x="290.2" y="56.8">1</text>
<text x="231.2" y="113.7">2</text>
<text x="241.2" y="113.7">2</text>
<text x="251.2" y="113.7">2</text>
<text x="292.2" y="113.7">2</text>
<text x="302.2" y="113.7">2</text>
<text x="312.2" y="113.7">2</text>
<text x="231.2" y="125.7">1</text>
<text x="241.2" y="125.7">1</text>
<text x="251.2" y="125.7">1</text>
<text x="292.2" y="125.7">1</text>
<text x="302.2" y="125.7">1</text>
<text x="312.2" y="125.7">1</text>
<text x="231.6" y="144.2">2</text>
<text x="241.6" y="144.2">2</text>
<text x="251.6" y="144.2">2</text>
<text x="292.6" y="144.2">2</text>
<text x="302.6" y="144.2">2</text>
<text x="312.6" y="144.2">2</text>
<text x="231.6" y="151.2">1</text>
<text x="241.6" y="151.2">1</text>
<text x="251.6" y="151.2">1</text>
<text x="292.6" y="151.2">1</text>
<text x="302.6" y="151.2">1</text>
<text x="312.6" y="151.2">1</text>
<text x="130.6" y="169.7">1</text>
<text x="139.6" y="173.7">1</text>
<text x="142.6" y="169.7">2</text>
<text x="151.6" y="173.7">2</text>
<text x="130.6" y="177.7">1</text>
<text x="142.6" y="177.7">2</text>
<text x="231.2" y="188.7">2</text>
<text x="130.6" y="201.7">1</text>
<text x="142.6" y="201.7">2</text>
<text x="231.2" y="200.7">1</text>
<text x="286.2" y="203.7">2</text>
<text x="330.6" y="200.2">2</text>
<text x="372.6" y="202.7">2</text>
<text x="384.6" y="202.7">1</text>
<text x="330.6" y="207.2">1</text>
<text x="387.6" y="206.2">2</text>
<text x="214.6" y="212.7">1</text>
<text x="226.6" y="212.7">2</text>
<text x="286.2" y="215.7">1</text>
<text x="387.6" y="213.2">1</text>
<text x="204.6" y="216.7">1</text>
<text x="216.6" y="216.7">2</text>
<text x="235.2" y="220.7">2</text>
<text x="139.6" y="226.7">1</text>
<text x="151.6" y="226.7">2</text>
<text x="139.6" y="233.7">1</text>
<text x="151.6" y="233.7">2</text>
<text x="235.2" y="232.7">1</text>
<text x="275.6" y="231.2">2</text>
<text x="275.6" y="238.2">1</text>
<text x="139.6" y="245.7">1</text>
<text x="151.6" y="245.7">2</text>
<text x="139.6" y="253.7">1</text>
<text x="151.6" y="253.7">2</text>
</g>
<g font-size="1.5">
<text x="355.2" y="29.8">2</text>
<text x="365.9" y="29.8">1</text>
<text x="355.2" y="33.8">4</text>
<text x="365.9" y="33.8">3</text>
<text x="355.2" y="41.8">8</text>
<text x="355.2" y="37.8">6</text>
<text x="365.9" y="41.8">7</text>
<text x="365.9" y="37.8">5</text>
<text x="354.5" y="45.8">10</text>
<text x="365.9" y="45.8">9</text>
<text x="354.5" y="53.8">14</text>
<text x="354.5" y="49.8">12</text>
<text x="365.9" y="53.8">13</text>
<text x="365.9" y="49.8">11</text>
<text x="354.5" y="57.8">16</text>
<text x="365.9" y="57.8">15</text>
<text x="354.5" y="65.8">20</text>
<text x="354.5" y="61.8">18</text>
<text x="365.9" y="65.8">19</text>
<text x="365.9" y="61.8">17</text>
<text x="49.6" y="96.8">1</text>
<text x="49.6" y="100.8">2</text>
<text x="49.6" y="104.7">3</text>
<text x="49.6" y="108.7">4</text>
<text x="49.6" y="112.7">5</text>
<text x="49.6" y="116.7">6</text>
<text x="49.6" y="120.7">7</text>
<text x="49.6" y="124.7">8</text>
<text x="49.6" y="128.7">9</text>
<text x="220.6" y="127.7">1</text>
<text x="220.6" y="131.7">2</text>
<text x="281.6" y="127.7">1</text>
<text x="281.6" y="131.7">2</text>
<text x="49.3" y="132.7">10</text>
<text x="49.3" y="136.7">11</text>
<text x="220.6" y="135.7">3</text>
<text x="281.6" y="135.7">3</text>
<text x="49.3" y="140.7">12</text>
<text x="220.6" y="139.7">4</text>
<text x="220.6" y="143.7">5</text>
<text x="281.6" y="139.7">4</text>
<text x="281.6" y="143.7">5</text>
<text x="49.3" y="144.7">13</text>
<text x="49.3" y="148.7">14</text>
<text x="49.3" y="152.7">15</text>
<text x="49.3" y="156.7">16</text>
<text x="49.3" y="160.7">17</text>
<text x="49.3" y="164.7">18</text>
<text x="49.3" y="172.7">20</text>
<text x="49.3" y="168.7">19</text>
<text x="49.3" y="176.7">21</text>
<text x="49.3" y="184.7">23</text>
<text x="49.3" y="180.7">22</text>
<text x="49.3" y="188.7">24</text>
<text x="49.3" y="196.7">26</text>
<text x="49.3" y="192.7">25</text>
<text x="101.6" y="196.4">6</text>
<text x="101.6" y="192.4">5</text>
<text x="115.6" y="196.4">3</text>
<text x="115.6" y="192.4">4</text>
<text x="298.6" y="196.7">1</text>
<text x="49.3" y="200.7">27</text>
<text x="101.6" y="200.4">7</text>
<text x="115.6" y="200.4">2</text>
<text x="298.6" y="200.7">2</text>
<text x="49.3" y="208.7">29</text>
<text x="49.3" y="204.7">28</text>
<text x="101.6" y="204.4">8</text>
<text x="115.6" y="204.4">1</text>
<text x="298.6" y="204.7">3</text>
<text x="49.3" y="212.7">30</text>
<text x="49.3" y="216.7">31</text>
<text x="49.3" y="220.7">32</text>
<text x="49.3" y="224.7">33</text>
<text x="49.3" y="228.7">34</text>
<text x="49.3" y="232.7">35</text>
<text x="49.3" y="236.7">36</text>
<text x="49.3" y="240.7">37</text>
<text x="49.3" y="244.7">38</text>
<text x="49.3" y="248.7">39</text>
<text x="49.3" y="252.7">40</text>
</g>
</svg>
